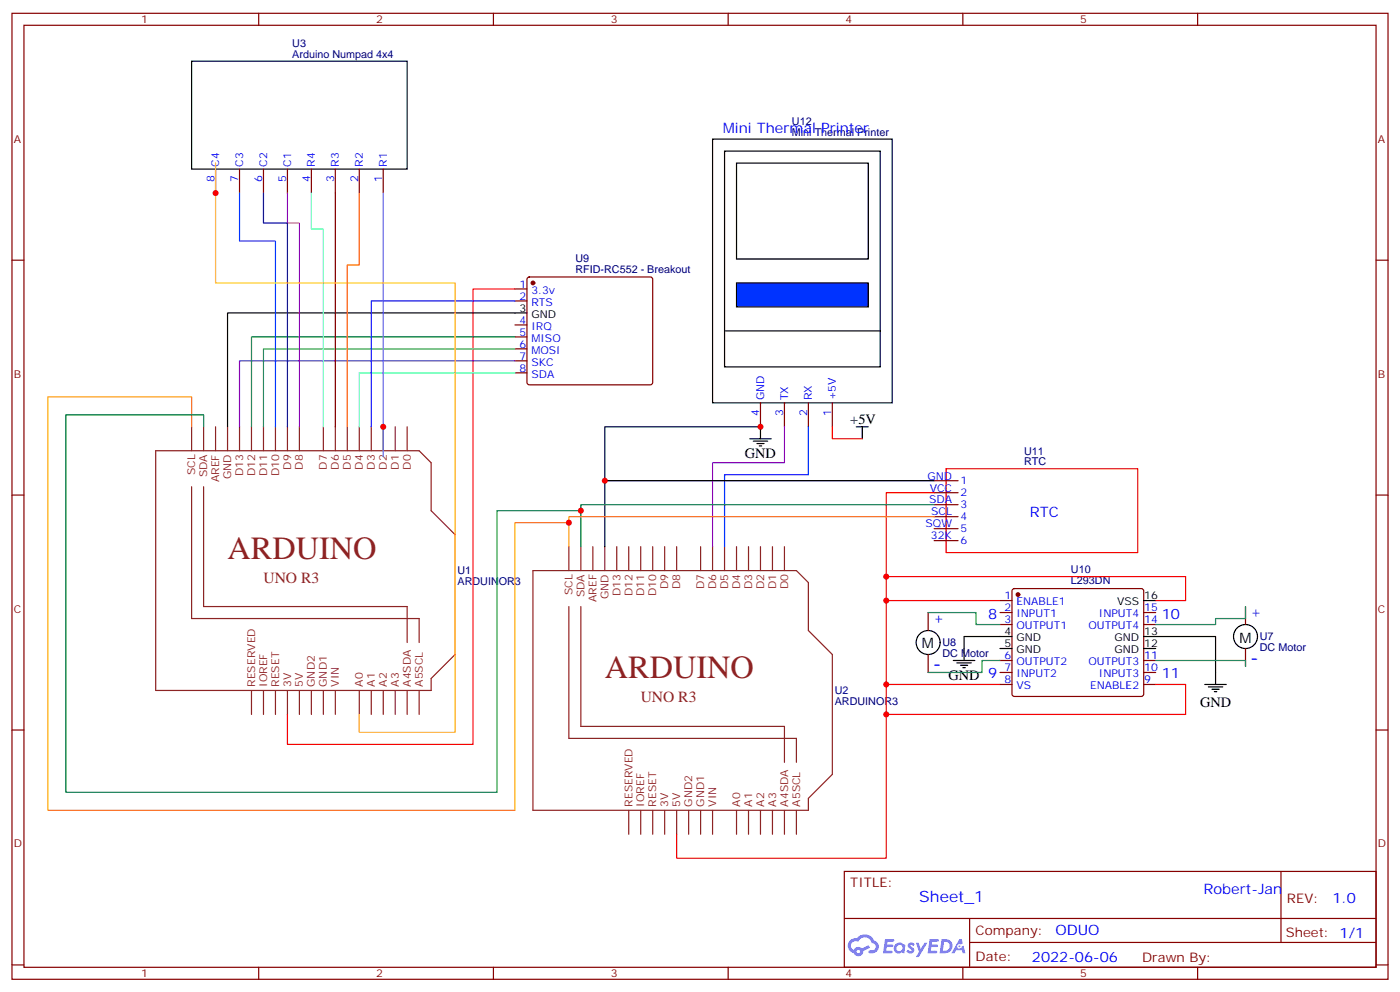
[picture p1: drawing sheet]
<svg xmlns="http://www.w3.org/2000/svg" width="412mm" height="292mm" viewBox="0 0 412 292" stroke-linecap="round" stroke-linejoin="round" font-family="sans-serif">
<g fill="none" stroke="#870000" stroke-width=".35">
<path d="M3.5 3.9h405.4v284.4h-405.4zM7.1 7.4h398.2v277.3h-398.2zM76.2 3.9v3.5M145.3 3.9v3.5M214.5 3.9v3.5M283.6 3.9v3.5M352.8 3.9v3.5M3.5 76.6h3.6M405.3 76.6h3.6M3.5 145.7h3.6M405.3 145.7h3.6M3.5 214.9h3.6"/>
<path d="M405.3 214.9h3.6M248.7 256.5h156.6v28.2h-156.6zM377.3 256.5v20.9M248.7 270.4h156.5M285.6 277.4h119.6M285.6 270.4v14.1M3.5 284h3.6M76.2 284.7v3.6M145.3 284.7v3.6M214.5 284.7v3.6M283.6 284.7v3.6M352.8 284.7v3.6"/>
<path d="M405.3 284h3.6"/>
</g>
<g fill="#5487ff">
<path d="M267.7 277.7a1.22 1.22 0 0 1 1.7 .2l-.4 .6a.47 .47 0 0 0-.3-.4 .47 .47 0 0 0-.5 .2l.1 .2a1.14 1.14 0 0 1 .8 1.8 1.14 1.14 0 0 1-1.9 0l-.2-.2 .5-.6 .7 .5a.29 .29 0 0 0 .3-.3 .29 .29 0 0 0-.2-.3 1.04 1.04 0 0 1-.6-1.7z"/>
<path d="M260.7 276.4h2.4l.3 .2-.2 .5-1.8 .1-.1 .8h1.5l.3 .4-.3 .4h-1.6l-.2 1.1h1.7l.2 .3-.2 .3-2.6 .1z"/>
<path d="M273.8 276.4h2.4l.3 .2-.1 .5-1.8 .1-.2 .8h1.6l.3 .4-.4 .4h-1.6l-.1 1.1h1.7l.2 .3-.2 .3-2.6 .1z"/>
<path d="M282.6 276.4h.7l.3 1.3-.6 .3a.69 .69 0 0 0-1 .3 .69 .69 0 0 0 .4 .9 .69 .69 0 0 0 .9-.6l.5-.2 .6 2.2h-.8l-.2-.9h-1.8l-.5 .9h-.8z"/>
<path d="M269.8 277.5h.8l.6 1.8 1.1-1.8h.9l-2.6 4.2h-.8l.9-1.5z"/>
<path d="M277.4 276.4l-.6 4.2h1.3a2.11 2.11 0 0 0 2.5-2.1 2.11 2.11 0 0 0-2.5-2.1zM278.1 277.2a1.39 1.39 0 0 1 1.7 1.4 1.39 1.39 0 0 1-1.8 1.3h-.3z"/>
<path d="M263.7 278.1a1.54 1.54 0 0 0-.1 2.1 1.54 1.54 0 0 0 2.2 .1l.6 .3 .3-2.3-.2-.3h-.4a1.49 1.49 0 0 0-2.4 .1zM264 279.1a.94 .94 0 0 1 1.8 0 .94 .94 0 0 1-1.8 0z"/>
<path d="M250.4 276.8a2.18 2.18 0 0 0 1.1 3.7 1.44 1.44 0 0 0 1.6 .9 1.44 1.44 0 0 0 1.2-1.4l2-1-.5-.8-1.9 1a1.47 1.47 0 0 0-2.4 .4 1.39 1.39 0 0 1-.7-1.9 1.39 1.39 0 0 1 2-.5 2.12 2.12 0 0 1 2.2-1.3 2.12 2.12 0 0 1 1.9 1.7 1.14 1.14 0 0 1 1.1 1.4 1.14 1.14 0 0 1-1.7 .7 .43 .43 0 0 0-.5 .4 .43 .43 0 0 0 .4 .5 1.98 1.98 0 0 0 2.5-1.2 1.98 1.98 0 0 0-1.2-2.6 3.1 3.1 0 0 0-5.3-.6l-.9 .1zM252.3 280.1a.55 .55 0 0 1 1.1 0 .55 .55 0 0 1-1.1 0z"/>
<circle cx="282.6" cy="278.5" r=".26"/>
</g>
<g fill="none" stroke="#8c2424" stroke-width=".35">
<path d="M45.9 132.7h77.6l3.5 3.5v14.1l7.1 7.1v35.3l-7.1 7v3.5h-81.1zM56.4 125.6v7.1M60 125.6v7.1M63.5 125.6v7.1M67 125.6v7.1M70.6 125.6v7.1M74.1 125.6v7.1M77.6 125.6v7.1M81.1 125.6v7.1M84.7 125.6v7.1M88.2 125.6v7.1M95.2 125.6v7.1"/>
<path d="M98.8 125.6v7.1M102.3 125.6v7.1M105.8 125.6v7.1M109.4 125.6v7.1M112.9 125.6v7.1M116.4 125.6v7.1M119.9 125.6v7.1M56.4 143.3v38.8h67.1v7M60 143.3v35.2h59.9v10.6M157 168h77.6l3.5 3.5v14.1l7.1 7.1v35.2l-7.1 7.1v3.5h-81.1zM167.6 160.9v7.1M167.6 178.5v38.8h67v7.1"/>
<path d="M171.1 160.9v7.1M171.1 178.5v35.3h60v10.6M174.6 160.9v7.1M178.2 160.9v7.1M181.7 160.9v7.1M185.2 160.9v7.1M188.7 160.9v7.1M192.3 160.9v7.1M195.8 160.9v7.1M199.3 160.9v7.1M206.4 160.9v7.1M209.9 160.9v7.1"/>
<path d="M213.4 160.9v7.1M217 160.9v7.1M220.5 160.9v7.1M224 160.9v7.1M227.5 160.9v7.1M231.1 160.9v7.1M74.1 203.2v7.1M77.6 203.2v7.1M81.1 203.2v7.1M84.7 203.2v7.1M88.2 203.2v7.1M91.7 203.2v7.1"/>
<path d="M95.2 203.2v7.1M98.8 203.2v7.1M105.8 203.2v7.1M109.4 203.2v7.1M112.9 203.2v7.1M116.4 203.2v7.1M119.9 203.2v7.1M123.5 203.2v7.1M185.2 238.5v7.1M188.7 238.5v7.1M192.3 238.5v7.1M195.8 238.5v7.1"/>
<path d="M199.3 238.5v7.1M202.8 238.5v7.1M206.4 238.5v7.1M209.9 238.5v7.1M217 238.5v7.1M220.5 238.5v7.1M224 238.5v7.1M227.5 238.5v7.1M231.1 238.5v7.1M234.6 238.5v7.1"/>
</g>
<g fill="none" stroke="#000" stroke-width=".35">
<path d="M56.4 18h63.5v31.8h-63.5zM209.9 41h52.9v77.6h-52.9zM213.4 44.5h45.9v63.5h-45.9zM217 48h38.8v28.2h-38.8zM155.2 92.1h-88.2v33.5M213.4 97.4h45.9M336.9 176.8h3.5M294.6 187.4h3.5M294.6 190.9h3.5M336.9 187.4h3.5M336.9 190.9h3.5"/>
<circle cx="273.4" cy="189.1" r="3.5"/>
<circle cx="366.9" cy="187.4" r="3.5"/>
</g>
<g fill="none" stroke="#870000" stroke-width=".35">
<path d="M63.5 49.8v7M70.6 49.8v7M77.6 49.8v7M84.7 49.8v7M91.7 49.8v7M98.8 49.8v7M105.8 49.8v7M112.9 49.8v7M151.7 85.1h3.5M151.7 88.6h3.5M151.7 95.6h3.5M151.7 99.2h3.5"/>
<path d="M155.5 81.7l.4-.2h35.7l.5 .2 .2 .5v30.4l-.3 .5-.4 .2h-35.7l-.5-.3-.2-.4v-30.4zM151.7 102.7h3.5M151.7 106.2h3.5M151.7 109.7h3.5M224 118.6v7M231.1 118.6v7M238.1 118.6v7M245.2 118.6v7M275.2 141.5h7M275.2 145h7M275.2 148.6h7M275.2 152.1h7"/>
<path d="M275.2 155.6h7M275.2 159.1h7M294.6 176.8h3.5M298.3 173.5l.5-.3h37.4l.5 .3 .2 .5v30.3l-.2 .5-.5 .2h-37.4l-.5-.2-.2-.5v-30.3zM366.9 178.5v5.3M273.4 180.3v5.3M273.4 192.7v5.2M294.6 180.3h3.5M294.6 183.8h3.5M294.6 194.4h3.5M294.6 197.9h3.5M336.9 180.3h3.5"/>
<path d="M336.9 183.8h3.5M336.9 194.4h3.5M336.9 197.9h3.5M366.9 190.9v5.3M294.6 201.5h3.5M336.9 201.5h3.5"/>
</g>
<g fill="#870000" stroke="#870000" stroke-width=".35">
<circle cx="299.9" cy="175" r=".53"/>
<circle cx="157" cy="83.3" r=".53"/>
</g>
<path d="M151.7 85.1h-12.4v134h-54.6v-8.8M278.7 138h56.4v24.7h-56.4z" fill="none" stroke="#f00" stroke-width=".35"/>
<path d="M151.7 109.7h-45.9v15.9" fill="none" stroke="#0ff" stroke-width=".35"/>
<path d="M151.7 106.2h-81.1v19.4" fill="none" stroke="#60c" stroke-width=".35"/>
<path d="M151.7 102.7h-74.1v22.9" fill="none" stroke="#3f0" stroke-width=".35"/>
<path d="M151.7 99.2h-77.6v26.4M60 125.6v-3.5h-40.6v111.1h127v-82.9h24.7v10.6" fill="none" stroke="#008700" stroke-width=".35"/>
<path d="M151.7 88.6h-42.3v37" fill="none" stroke="#00f" stroke-width=".35"/>
<path d="M112.9 56.8v77.6" fill="none" stroke="#66f" stroke-width=".35"/>
<path d="M105.8 56.8v21.2h-3.5v47.6" fill="none" stroke="#f60" stroke-width=".35"/>
<path d="M98.8 56.8v68.8" fill="none" stroke="#600" stroke-width=".35"/>
<path d="M91.7 56.8v10.6h3.5v58.2" fill="none" stroke="#3ff" stroke-width=".35"/>
<path d="M84.7 56.8v8.9h3.5v59.9" fill="none" stroke="#f0f" stroke-width=".35"/>
<path d="M77.6 56.8v8.9h7.1v59.9" fill="none" stroke="#009" stroke-width=".35"/>
<path d="M70.6 56.8v14.1h10.5v54.7" fill="none" stroke="#09f" stroke-width=".35"/>
<path d="M63.5 48v35.3h70.6v132.3h-28.3v-5.3" fill="none" stroke="#fc0" stroke-width=".35"/>
<path d="M56.4 125.6v-8.8h-42.3v121.7h137.6v-84.7h15.9v7.1" fill="none" stroke="#f90" stroke-width=".35"/>
<path d="M217 83.3h38.8v7h-38.8z" fill="#03f" stroke="#000" stroke-width=".35"/>
<path d="M231.1 125.6v10.6h-21.2v24.7" fill="none" stroke="#c0f" stroke-width=".35"/>
<path d="M238.1 125.6v14.1h-24.7v21.2" fill="none" stroke="#00f" stroke-width=".35"/>
<g fill="none" stroke="#000" stroke-width=".35">
<path d="M220.8 129.2h6.4M221.9 129.9h4.2M223 130.6h2.1M223.7 131.3h.7M224 129.2v-3.6h-45.8v15.9M252.2 125.6h3.6M254 125.6v3.6M275.2 141.5h-97v19.4M280.8 194.4h6.4M281.9 195.1h4.2M282.9 195.8h2.1M283.6 196.5h.7"/>
<path d="M294.6 187.4h-10.6v7M340.4 187.4h17.7v14.1M354.9 201.5h6.3M356 202.2h4.2M357 202.9h2.1M357.7 203.6h.7"/>
</g>
<path d="M245.2 125.6v3.6h8.8M275.2 145h-14.1v107.6h-61.8v-7M261.1 169.7h88.1v7.1h-8.8M261.1 176.8h33.5M261.1 201.5h33.5M340.4 201.5h8.8v8.8h-88.1" fill="none" stroke="#f00" stroke-width=".35"/>
<path d="M275.2 148.6h-104.1v1.7M366.9 178.5v3.6h-8.8v1.7h-17.7M273.4 180.3h14.1v3.5h7.1M294.6 194.4h-5.3v3.5h-15.9M340.4 194.4h26.5v1.8" fill="none" stroke="#008700" stroke-width=".35"/>
<path d="M275.2 152.1h-107.6v1.7" fill="none" stroke="#f90" stroke-width=".35"/>
<g fill="#c00">
<circle cx="112.9" cy="125.6" r=".88"/>
<circle cx="224" cy="125.6" r=".88"/>
<circle cx="178.2" cy="141.5" r=".88"/>
<circle cx="63.5" cy="56.8" r=".88"/>
<circle cx="171.1" cy="150.3" r=".88"/>
<circle cx="167.6" cy="153.8" r=".88"/>
<circle cx="261.1" cy="176.8" r=".88"/>
<circle cx="261.1" cy="169.7" r=".88"/>
<circle cx="261.1" cy="201.5" r=".88"/>
<circle cx="261.1" cy="210.3" r=".88"/>
</g>
<g font-size="9.5" fill="#8d2323">
<text x="67" y="164.4">ARDUINO</text>
<text x="178.2" y="199.7">ARDUINO</text>
</g>
<g font-size="5.6" fill="#00f">
<text x="274.8" y="197.2">-</text>
<text x="368.3" y="195.5">-</text>
</g>
<g font-size="4.6" fill="#8d2323">
<text x="77.6" y="171.5">UNO R3</text>
<text x="188.7" y="206.8">UNO R3</text>
</g>
<text font-size="4.6" fill="#00f" x="270.8" y="265.5">Sheet_1</text>
<g font-size="4.2" fill="#00f">
<text x="212.9" y="39.1">Mini Thermal Printer</text>
<text x="303.4" y="152.1">RTC</text>
<text x="277.6" y="183.8" transform="rotate(-90 277.6 183.8)">+</text>
<text x="291" y="182.1">8</text>
<text x="342.2" y="182.1">10</text>
<text x="371.1" y="182.1" transform="rotate(-90 371.1 182.1)">+</text>
<text x="342.2" y="199.7">11</text>
<text x="354.5" y="263.2">Robert-Jan</text>
<text x="392.5" y="265.8">1.0</text>
<text x="310.9" y="275.3">ODUO</text>
<text x="304" y="283.1">2022-06-06</text>
</g>
<g font-size="4.2">
<text x="250.5" y="124.9">+5V</text>
<text x="219.4" y="134.8">GND</text>
<text x="271.5" y="190.8">M</text>
<text x="365.1" y="189.1">M</text>
<text x="279.4" y="200.1">GND 9</text>
<text x="353.5" y="208.2">GND</text>
</g>
<g font-size="3.9" fill="#800">
<text x="250.5" y="261.1">TITLE:</text>
<text x="379.1" y="265.8">REV:</text>
<text x="287.4" y="275.3">Company:</text>
<text x="378.7" y="275.9">Sheet: 1/1</text>
<text x="287.4" y="283">Date:</text>
<text x="336.4" y="283.1">Drawn By:</text>
</g>
<g font-size="3.2" fill="#800">
<text x="41.6" y="6.9">1</text>
<text x="110.8" y="6.9">2</text>
<text x="179.9" y="6.9">3</text>
<text x="249.1" y="6.9">4</text>
<text x="318.2" y="6.9">5</text>
<text x="4.1" y="42">A</text>
<text x="405.9" y="42">A</text>
<text x="4.1" y="111.2">B</text>
<text x="405.9" y="111.2">B</text>
<text x="4.1" y="180.3">C</text>
<text x="405.9" y="180.3">C</text>
<text x="4.1" y="249.4">D</text>
<text x="405.9" y="249.4">D</text>
<text x="41.6" y="287.7">1</text>
<text x="110.8" y="287.7">2</text>
<text x="179.9" y="287.7">3</text>
<text x="249.1" y="287.7">4</text>
<text x="318.2" y="287.7">5</text>
</g>
<g font-size="3.2" fill="#000080">
<text x="86.1" y="17">Arduino Numpad 4x4</text>
<text x="86.1" y="13.9">U3</text>
<text x="233.3" y="39.9">Mini Thermal Printer</text>
<text x="233.3" y="36.9">U12</text>
<text x="169.5" y="77">U9</text>
<text x="169.5" y="80.3">RFID-RC552 - Breakout</text>
<text x="301.6" y="136.9">RTC</text>
<text x="301.6" y="133.8">U11</text>
<text x="134.8" y="172.3">ARDUINOR3</text>
<text x="134.8" y="169">U1</text>
<text x="315.5" y="172">L293DN</text>
<text x="315.5" y="168.8">U10</text>
<text x="277.6" y="190.2">U8</text>
<text x="371.1" y="191.7">DC Motor</text>
<text x="371.1" y="188.4">U7</text>
<text x="277.6" y="193.5">DC Motor</text>
<text x="245.9" y="207.6">ARDUINOR3</text>
<text x="245.9" y="204.3">U2</text>
</g>
<g font-size="3.2" fill="#00f">
<text x="63.1" y="53.6" transform="rotate(-90 63.1 53.6)">8</text>
<text x="64.6" y="49.1" transform="rotate(-90 64.6 49.1)">C4</text>
<text x="70.2" y="53.6" transform="rotate(-90 70.2 53.6)">7</text>
<text x="71.6" y="49.1" transform="rotate(-90 71.6 49.1)">C3</text>
<text x="77.3" y="53.6" transform="rotate(-90 77.3 53.6)">6</text>
<text x="78.7" y="49.1" transform="rotate(-90 78.7 49.1)">C2</text>
<text x="84.3" y="53.6" transform="rotate(-90 84.3 53.6)">5</text>
<text x="85.7" y="49.1" transform="rotate(-90 85.7 49.1)">C1</text>
<text x="91.4" y="53.6" transform="rotate(-90 91.4 53.6)">4</text>
<text x="92.8" y="49.1" transform="rotate(-90 92.8 49.1)">R4</text>
<text x="98.4" y="53.6" transform="rotate(-90 98.4 53.6)">3</text>
<text x="99.8" y="49.1" transform="rotate(-90 99.8 49.1)">R3</text>
<text x="105.5" y="53.6" transform="rotate(-90 105.5 53.6)">2</text>
<text x="106.9" y="49.1" transform="rotate(-90 106.9 49.1)">R2</text>
<text x="112.5" y="53.6" transform="rotate(-90 112.5 53.6)">1</text>
<text x="113.9" y="49.1" transform="rotate(-90 113.9 49.1)">R1</text>
<text x="153" y="84.7">1</text>
<text x="153" y="88.2">2</text>
<text x="156.5" y="86.5">3.3v</text>
<text x="156.5" y="90">RTS</text>
<text x="153" y="95.3">4</text>
<text x="153" y="98.8">5</text>
<text x="156.5" y="97">IRQ</text>
<text x="156.5" y="100.6">MISO</text>
<text x="153" y="102.3">6</text>
<text x="153" y="105.9">7</text>
<text x="156.5" y="104.1">MOSI</text>
<text x="156.5" y="107.6">SKC</text>
<text x="153" y="109.4">8</text>
<text x="156.5" y="111.2">SDA</text>
<text x="225.1" y="117.9" transform="rotate(-90 225.1 117.9)">GND</text>
<text x="232.1" y="117.9" transform="rotate(-90 232.1 117.9)">TX</text>
<text x="239.2" y="117.9" transform="rotate(-90 239.2 117.9)">RX</text>
<text x="246.2" y="117.9" transform="rotate(-90 246.2 117.9)">+5V</text>
<text x="223.7" y="122.3" transform="rotate(-90 223.7 122.3)">4</text>
<text x="230.7" y="122.3" transform="rotate(-90 230.7 122.3)">3</text>
<text x="237.8" y="122.3" transform="rotate(-90 237.8 122.3)">2</text>
<text x="244.8" y="122.3" transform="rotate(-90 244.8 122.3)">1</text>
<text x="273.2" y="141.1">GND</text>
<text x="282.9" y="142.6">1</text>
<text x="273.7" y="148.2">SDA</text>
<text x="273.9" y="144.7">VCC</text>
<text x="282.9" y="146.1">2</text>
<text x="282.9" y="149.6">3</text>
<text x="272.7" y="155.3">SQW</text>
<text x="274.3" y="151.7">SCL</text>
<text x="282.9" y="153.1">4</text>
<text x="274.2" y="158.8">32K</text>
<text x="282.9" y="156.7">5</text>
<text x="282.9" y="160.2">6</text>
<text x="295.9" y="176.4">1</text>
<text x="295.9" y="180">2</text>
<text x="299.4" y="178.2">ENABLE1</text>
<text x="337.1" y="180">15</text>
<text x="295.9" y="183.5">3</text>
<text x="299.4" y="181.7">INPUT1</text>
<text x="299.4" y="185.2">OUTPUT1</text>
<text x="320.6" y="185.2">OUTPUT4</text>
<text x="323.7" y="181.7">INPUT4</text>
<text x="337.1" y="183.5">14</text>
<text x="295.9" y="194.1">6</text>
<text x="295.9" y="197.6">7</text>
<text x="299.4" y="195.8">OUTPUT2</text>
<text x="320.6" y="195.8">OUTPUT3</text>
<text x="337.1" y="197.6">10</text>
<text x="337.1" y="194.1">11</text>
<text x="295.9" y="201.1">8</text>
<text x="299.4" y="199.4">INPUT2</text>
<text x="299.4" y="202.9">VS</text>
<text x="321.1" y="202.9">ENABLE2</text>
<text x="323.7" y="199.4">INPUT3</text>
<text x="337.1" y="201.1">9</text>
</g>
<g font-size="3.2">
<text x="153" y="91.8">3</text>
<text x="156.5" y="93.5">GND</text>
<text x="329.1" y="178.2">VSS</text>
<text x="337.1" y="176.4">16</text>
<text x="295.9" y="187">4</text>
<text x="295.9" y="190.5">5</text>
<text x="299.4" y="188.8">GND</text>
<text x="328.3" y="188.8">GND</text>
<text x="337.1" y="190.5">12</text>
<text x="337.1" y="187">13</text>
<text x="299.4" y="192.3">GND</text>
<text x="328.3" y="192.3">GND</text>
</g>
<g font-size="3.2" fill="#8d2323">
<text x="57.5" y="139.9" transform="rotate(-90 57.5 139.9)">SCL</text>
<text x="61" y="140.5" transform="rotate(-90 61 140.5)">SDA</text>
<text x="64.6" y="141.9" transform="rotate(-90 64.6 141.9)">AREF</text>
<text x="68.1" y="141" transform="rotate(-90 68.1 141)">GND</text>
<text x="71.6" y="140.2" transform="rotate(-90 71.6 140.2)">D13</text>
<text x="75.1" y="140.2" transform="rotate(-90 75.1 140.2)">D12</text>
<text x="78.7" y="140.2" transform="rotate(-90 78.7 140.2)">D11</text>
<text x="82.2" y="140.2" transform="rotate(-90 82.2 140.2)">D10</text>
<text x="85.7" y="138.2" transform="rotate(-90 85.7 138.2)">D9</text>
<text x="89.3" y="138.2" transform="rotate(-90 89.3 138.2)">D8</text>
<text x="96.3" y="138.2" transform="rotate(-90 96.3 138.2)">D7</text>
<text x="99.8" y="138.2" transform="rotate(-90 99.8 138.2)">D6</text>
<text x="103.4" y="138.2" transform="rotate(-90 103.4 138.2)">D5</text>
<text x="106.9" y="138.2" transform="rotate(-90 106.9 138.2)">D4</text>
<text x="110.4" y="138.2" transform="rotate(-90 110.4 138.2)">D3</text>
<text x="113.9" y="138.2" transform="rotate(-90 113.9 138.2)">D2</text>
<text x="117.5" y="138.2" transform="rotate(-90 117.5 138.2)">D1</text>
<text x="121" y="138.2" transform="rotate(-90 121 138.2)">D0</text>
<text x="196.8" y="173.5" transform="rotate(-90 196.8 173.5)">D9</text>
<text x="200.4" y="173.5" transform="rotate(-90 200.4 173.5)">D8</text>
<text x="207.4" y="173.5" transform="rotate(-90 207.4 173.5)">D7</text>
<text x="211" y="173.5" transform="rotate(-90 211 173.5)">D6</text>
<text x="214.5" y="173.5" transform="rotate(-90 214.5 173.5)">D5</text>
<text x="218" y="173.5" transform="rotate(-90 218 173.5)">D4</text>
<text x="221.5" y="173.5" transform="rotate(-90 221.5 173.5)">D3</text>
<text x="225.1" y="173.5" transform="rotate(-90 225.1 173.5)">D2</text>
<text x="228.6" y="173.5" transform="rotate(-90 228.6 173.5)">D1</text>
<text x="232.1" y="173.5" transform="rotate(-90 232.1 173.5)">D0</text>
<text x="168.6" y="175.2" transform="rotate(-90 168.6 175.2)">SCL</text>
<text x="172.2" y="175.8" transform="rotate(-90 172.2 175.8)">SDA</text>
<text x="175.7" y="177.2" transform="rotate(-90 175.7 177.2)">AREF</text>
<text x="179.2" y="176.3" transform="rotate(-90 179.2 176.3)">GND</text>
<text x="182.7" y="175.5" transform="rotate(-90 182.7 175.5)">D13</text>
<text x="186.3" y="175.5" transform="rotate(-90 186.3 175.5)">D12</text>
<text x="189.8" y="175.5" transform="rotate(-90 189.8 175.5)">D11</text>
<text x="193.3" y="175.5" transform="rotate(-90 193.3 175.5)">D10</text>
<text x="75.1" y="202.2" transform="rotate(-90 75.1 202.2)">RESERVED</text>
<text x="78.7" y="202.2" transform="rotate(-90 78.7 202.2)">IOREF</text>
<text x="82.2" y="202.2" transform="rotate(-90 82.2 202.2)">RESET</text>
<text x="85.7" y="202.2" transform="rotate(-90 85.7 202.2)">3V</text>
<text x="89.3" y="202.2" transform="rotate(-90 89.3 202.2)">5V</text>
<text x="92.8" y="202.2" transform="rotate(-90 92.8 202.2)">GND2</text>
<text x="96.3" y="202.2" transform="rotate(-90 96.3 202.2)">GND1</text>
<text x="99.8" y="202.2" transform="rotate(-90 99.8 202.2)">VIN</text>
<text x="106.9" y="202.2" transform="rotate(-90 106.9 202.2)">A0</text>
<text x="110.4" y="202.2" transform="rotate(-90 110.4 202.2)">A1</text>
<text x="113.9" y="202.2" transform="rotate(-90 113.9 202.2)">A2</text>
<text x="117.5" y="202.2" transform="rotate(-90 117.5 202.2)">A3</text>
<text x="121" y="202.2" transform="rotate(-90 121 202.2)">A4SDA</text>
<text x="124.5" y="202.2" transform="rotate(-90 124.5 202.2)">A5SCL</text>
<text x="186.3" y="237.5" transform="rotate(-90 186.3 237.5)">RESERVED</text>
<text x="189.8" y="237.5" transform="rotate(-90 189.8 237.5)">IOREF</text>
<text x="193.3" y="237.5" transform="rotate(-90 193.3 237.5)">RESET</text>
<text x="196.8" y="237.5" transform="rotate(-90 196.8 237.5)">3V</text>
<text x="200.4" y="237.5" transform="rotate(-90 200.4 237.5)">5V</text>
<text x="203.9" y="237.5" transform="rotate(-90 203.9 237.5)">GND2</text>
<text x="207.4" y="237.5" transform="rotate(-90 207.4 237.5)">GND1</text>
<text x="211" y="237.5" transform="rotate(-90 211 237.5)">VIN</text>
<text x="218" y="237.5" transform="rotate(-90 218 237.5)">A0</text>
<text x="221.5" y="237.5" transform="rotate(-90 221.5 237.5)">A1</text>
<text x="225.1" y="237.5" transform="rotate(-90 225.1 237.5)">A2</text>
<text x="228.6" y="237.5" transform="rotate(-90 228.6 237.5)">A3</text>
<text x="232.1" y="237.5" transform="rotate(-90 232.1 237.5)">A4SDA</text>
<text x="235.7" y="237.5" transform="rotate(-90 235.7 237.5)">A5SCL</text>
</g>
</svg>
